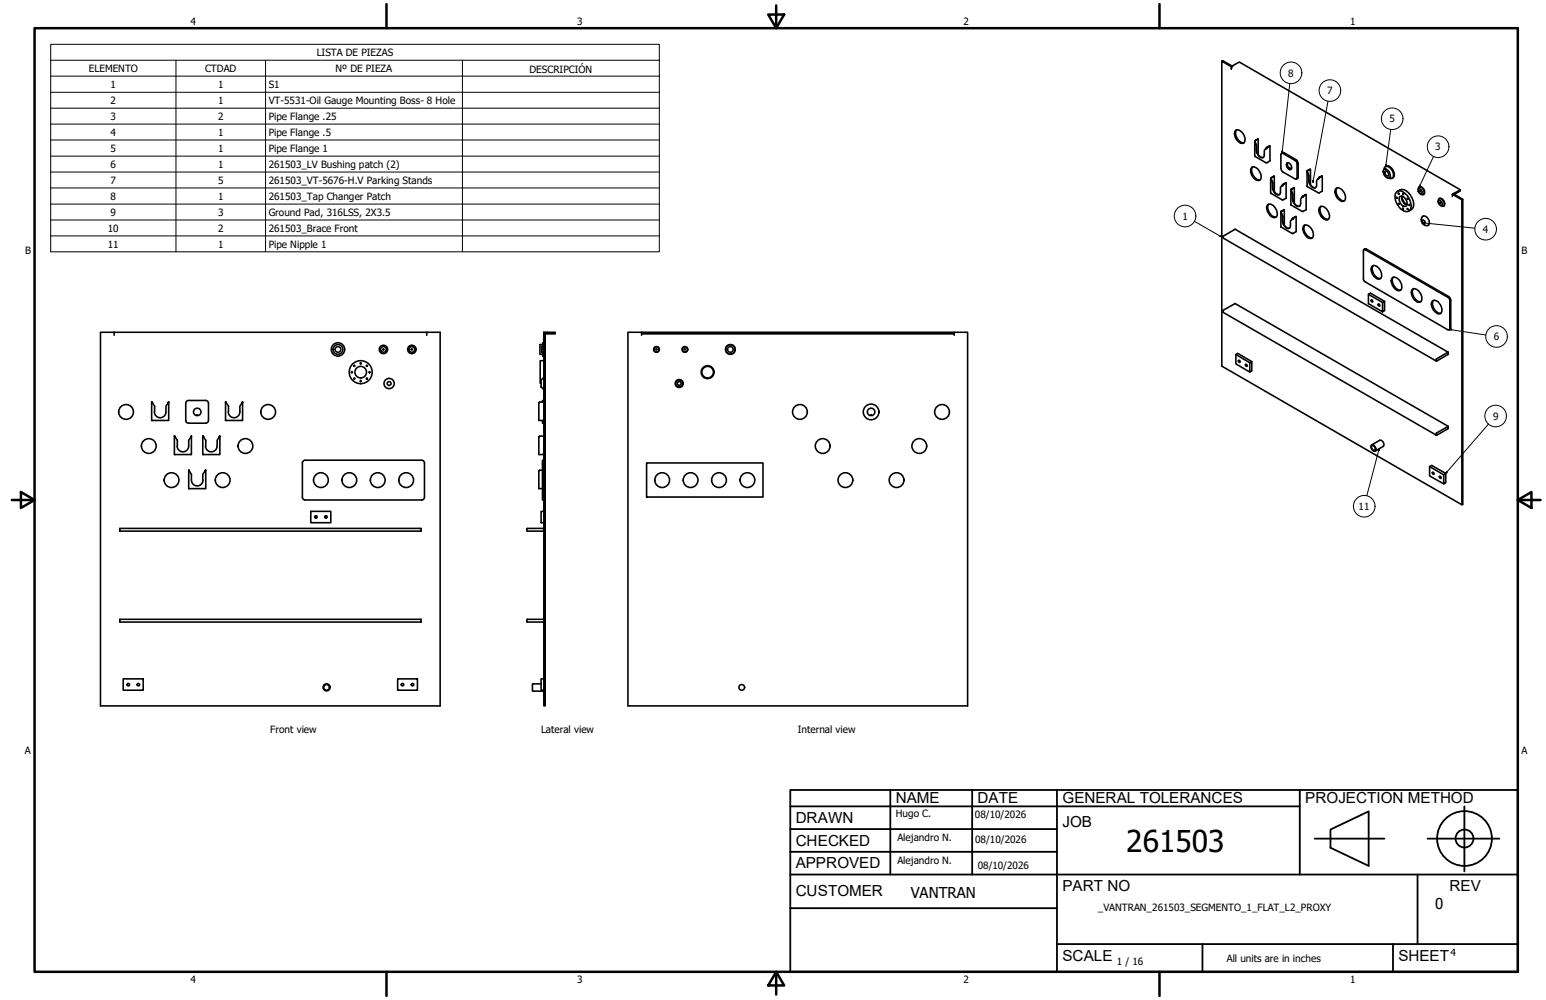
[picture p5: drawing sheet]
<svg xmlns="http://www.w3.org/2000/svg" width="432mm" height="279mm" viewBox="0 0 432 279" stroke-linecap="round" stroke-linejoin="round" font-family="sans-serif">
<!-- layer: Visible (ANSI) -->
<g fill="none" stroke="#000" stroke-width=".44">
<path d="M341.2 17.1l.3-.1 2.7 1.5M343.9 18.7l-2.7-1.6v85.2l67.1 38.7 .3-.1v-85.2l-2.7-1.6-.3 .2v.6M344.2 18.5l-.3 .8v-.6M344.2 18.5l-.3 .2M344.2 18.5l1.9-1.2 61.8 35.7M345.1 36.4a1.98 1.98 0 0 1 2.5 1.8 1.1 1.1 0 0 1 .1 1.3 1.1 1.1 0 0 1-1.2 .5 2.67 2.67 0 0 1-1.4-3.6zM345.4 36.3a2.56 2.56 0 0 0 2.1 3.6M350.5 39.5v4.2l3.1 1.8 1.1-.5v-4.2M350.5 39.3v.5M350.5 39.3l.9-.4-.8 .4M350.5 39.8l.4 .9M350.5 39.3h.1"/>
<path d="M350.6 39.7l.4 .9v1.3a1.95 1.95 0 0 0 1.9 2M350.6 39.7l-.1 .1M350.6 39.3v.4M351.4 38.9l-.1 4.2M349.6 46.8a1.96 1.96 0 0 1 2.4 1.6l.2 .6a1.04 1.04 0 0 1-.4 1.4 1.04 1.04 0 0 1-1.4-.4 2.66 2.66 0 0 1-.8-3.2zM349.9 46.7a2.65 2.65 0 0 0 1.5 3.5h.5M350.9 40.7v1.3a1.8 1.8 0 0 0 2 1.9l.2-.3v-1.6l.5-.5M351 40.6l-.1 .1M353.8 41.2l-.2 .3M353.8 41.2l.9-.4-.8 .4M353.8 41.2h.1M353.9 41.2l-.3 .3"/>
<path d="M354.2 57.1a2.53 2.53 0 0 1 2.5 3.2 1.25 1.25 0 0 1-1.3 .5 1.25 1.25 0 0 1-.9-1 2.12 2.12 0 0 1-.3-2.7zM354.4 57a2.63 2.63 0 0 0 1.1 3.5l.9 .1M354.9 49.9v4.1l3.2 1.9 1.1-.5v-4.3M355 50.1h.1M355 49.7v.4M355 49.7l.9-.5-.8 .5M355 50.1l.4 1M355 49.7h.1M355.1 50.1l.4 .9v1.3a2.07 2.07 0 0 0 1.9 2.1M355.1 49.7v.4M355.4 51.1v1.2a1.76 1.76 0 0 0 2 2l.2-.4v-1.6l.5-.4M355.5 51l-.1 .1"/>
<path d="M355.9 49.2v4.3M357.8 59.3v4.1l3.2 1.9 1-.6v-4.2M357.8 59.5h.1M357.8 59.1v.4M357.8 59.1l.9-.5-.8 .5M357.8 59.5l.4 1M357.8 59.1h.1M357.9 59.5l.4 .9v1.3a2.07 2.07 0 0 0 1.9 2.1M357.9 59.1v.4M357.9 42.9l.4-.1 3.8 2.3 .2 .4v4.2a.33 .33 0 0 1-.2 .4 .33 .33 0 0 1-.4-.1l-3.4-1.9-.4-.5zM357.9 42.8l.7-.1 3.6 2.1 .4 .8v3.9l-.5 .5M358.3 51.6l-.2 .3"/>
<path d="M358.3 51.6l.9-.5-.8 .5M358.3 51.6h.1M358.4 51.6l-.3 .3M358.7 58.6l-.1 4.3M359.3 45.7a.95 .95 0 0 1 1.4 .9 .45 .45 0 0 1-.1 .7 .45 .45 0 0 1-.6-.2l-.1 .1-.4-.5zM359.7 45.5l-.1 .7 .5 .8M359.9 47.1l.4-.2 .2 .3M360.5 47.2h.2M360.5 47.2l-.3 .2M360.6 53.1v4.2l3.2 1.8 1-.5v-4.2M360.6 53.3h.1M360.6 52.9v.4"/>
<path d="M360.6 53.3l.4 1M360.6 52.9l.1 .1M360.7 53.3l.4 .9v1.4a2.07 2.07 0 0 0 1.9 2M360.7 53v.3M360.7 53l.8-.5zM361 54.3v1.3a1.91 1.91 0 0 0 2 2l.3-.7v-1.3l.4-.5M361.1 54.2l-.1 .1M361.5 52.5l-.1 4.2M363.9 54.8l-.2 .3M363.9 54.8l.9-.4-.8 .5M363.9 54.8l.1 .1M364 54.9l-.3 .2"/>
<path d="M365.1 47.9v4.2l3.1 1.8 1.1-.5v-4.2M365.1 47.7v.5M365.1 47.7l.9-.4-.8 .5M365.1 48.2l.4 .9M365.1 47.7l.1 .1M365.2 48.1l.4 1v1.3a1.95 1.95 0 0 0 1.9 2M365.2 48.1l-.1 .1M365.2 47.8v.3M365.5 49.1v1.3a1.96 1.96 0 0 0 1.8 2.1l.4-.5v-1.6l.5-.5M365.5 49.1h.1M366 47.3v4.2M368.4 49.6l-.2 .3"/>
<path d="M368.4 49.6l.9-.4-.8 .5M368.4 49.6l.1 .1M368.5 49.7l-.3 .2M368.7 57.8a1.88 1.88 0 0 1 2.4 1.6 1.16 1.16 0 0 1 .2 1.3 1.16 1.16 0 0 1-1 .7 2.7 2.7 0 0 1-1.6-3.6zM368.9 57.7a2.68 2.68 0 0 0 2.1 3.6M373.2 52.6a1.92 1.92 0 0 1 2.4 1.6 1.22 1.22 0 0 1 .2 1.3 1.22 1.22 0 0 1-1.1 .8 2.93 2.93 0 0 1-1.6-3.5zM373.4 52.5a2.72 2.72 0 0 0 1.7 3.6h.4M386.5 47.4a1.42 1.42 0 0 1 1.8 1.4 .76 .76 0 0 1-.5 1 .76 .76 0 0 1-1-.6l-.4-.8zM386.5 47.4a.94 .94 0 0 1 .8-1 .94 .94 0 0 1 1.1 .7 1.9 1.9 0 0 1 .3 2.7l-.8-.1M386.9 47.8a.85 .85 0 0 1 .8 .5 .85 .85 0 0 1-.1 .9 1.01 1.01 0 0 1-.7-1.4zM387 46.5a1.87 1.87 0 0 1 2.4 1.8v.5a.88 .88 0 0 1-.6 1M387 47.1l-.3 .2"/>
<path d="M388.4 49.5l-.4 .2M390 55.1l.2 .3zM390.1 53.7a2.02 2.02 0 0 1 2.8 .8 3.5 3.5 0 0 1 .7 4.4 2.48 2.48 0 0 1-3.2-1.6 3.2 3.2 0 0 1-.3-3.6zM390.3 53.5l.7-.4a2.71 2.71 0 0 1 3.1 1.8 2.6 2.6 0 0 1 0 3.6l-.7 .5M390.5 56.8h.2v.3zM390.5 54h.2v.2zM390.9 55a1.53 1.53 0 0 1 2 1.5 .81 .81 0 0 1-.3 1.2 .81 .81 0 0 1-1.1-.5l-.7-1.3zM391.5 54.8a2.28 2.28 0 0 0 1.4 2.5M391.6 54.8l.1 .7 .4 1 .9 .7M391.8 54l.2 .4zM391.8 58.1l.2 .3zM393.1 55.4l.1 .3z"/>
<path d="M393.1 58.2l.1 .3zM393.5 57.2l.3 .1zM396.1 53a.63 .63 0 0 1 .4-.8 .63 .63 0 0 1 .8 .5 .96 .96 0 0 1 0 1.7l-.6-.2M396.2 52.8a.84 .84 0 0 1 .9 .5 .84 .84 0 0 1-.2 .9 1.01 1.01 0 0 1-.7-1.4zM396.4 52.3a1.36 1.36 0 0 1 1.5 1.6l-.4 .5M396.6 53.3l.1 .3zM401.7 56.3a.68 .68 0 0 1 .6-.9 .68 .68 0 0 1 .7 .7 .81 .81 0 0 1 .4 .9 .81 .81 0 0 1-.7 .6l-.3-.2M401.8 56.1a.79 .79 0 0 1 .9 .4 .79 .79 0 0 1-.2 1l-.6-.5zM402 55.5a1.36 1.36 0 0 1 1.5 1.7l-.3 .4M405.6 54.3l2.7 1.5M406 54.2l1.9-1.2v.3l-1.7 1M408.3 55.8v85.2"/>
<path d="M408.6 55.7l-.3 .1M358.2 60.5v1.2a1.84 1.84 0 0 0 2 2.1l.2-.5v-1.6l.5-.4M358.3 60.4l-.1 .1M361.1 61l-.2 .3M361.1 61l.9-.5-.8 .5M361.1 61h.1M361.2 61l-.3 .3M364.1 63.1h.1a1.71 1.71 0 0 1 2.3 1.1 1.56 1.56 0 0 1-.3 2.4 2.73 2.73 0 0 1-2.2-3.2zM364.5 62.9a2.52 2.52 0 0 0 2 3.5M380.9 69.7l.7-.2 23.1 13.4 .5 .7v8.2l-.5 .3M380.9 69.7h.3l23.3 13.4 .4 .8v8a.34 .34 0 0 1-.2 .3 .34 .34 0 0 1-.3-.1l-23.3-13.5-.3-.5zM383.2 74.5l.1-.1a1.88 1.88 0 0 1 2.4 1.5 1.22 1.22 0 0 1 .2 1.3 1.22 1.22 0 0 1-1.1 .8 2.93 2.93 0 0 1-1.6-3.5z"/>
<path d="M383.5 74.2a2.62 2.62 0 0 0 1.2 3.5l.9 .1M388.9 77.6a1.96 1.96 0 0 1 2.5 1.6l.1 .4a1.11 1.11 0 0 1-.5 1.5 1.11 1.11 0 0 1-1.5-.5 2.6 2.6 0 0 1-.6-3zM389.2 77.5a2.47 2.47 0 0 0 .8 3.1l.7 .4h.5M397 61.3a.88 .88 0 0 1 .7-1 .88 .88 0 0 1 1 .7 1.22 1.22 0 0 1-.1 2.1l-.7-.2M397 61.3a1.47 1.47 0 0 0 1 1.6M397 61.3h.1M397.4 61.5l.5 .2 .1 .5a.41 .41 0 0 1-.5 .3 .41 .41 0 0 1-.2-.6zM31.9 92.8h-3.8v104.4h94.8v-104.4h-3.7v.9M31.9 92.8v.9M31.9 92.8h87.3M151.6 98.6v.9h.3M151.6 96l-.2 .3h-.6v2.7h.6l.2 .2"/>
<path d="M151.7 96.4l-.4 .4v1.6l.4 .4M151.7 96.5v2.3M151.7 98.8h.2M151.7 96.5h.2M151.9 92.8h.4v104.4h-.4zM151.9 95.8h-.3v.9M152.3 92.9l2.8-.1v.5h-2.4M152.7 93.2l-.4 .4M179.2 92.8h-3.8v104.4h94.9v-104.4h-3.8M179.2 92.8v.9M179.2 92.8h87.3v.5h-87.3M266.5 93.3v.4"/>
<path d="M345.2 99.1l3.9 2.2M382.2 82.2l3.9 2.3M383 83.8l.3 .1v.5l-.3-.3zM384.9 85h.4v.5l-.4-.2zM386.7 84.2l-3.9-2.3-.6 .3v2.6l3.9 2.3 .6-.3v-2.6l-.6 .3v2.6M394.4 81a1.36 1.36 0 0 1 2.1 .7 1.78 1.78 0 0 1 0 2.8 2.68 2.68 0 0 1-2.1-3.5zM394.8 80.7a2.65 2.65 0 0 0 1.5 3.6h.6M400.1 84.1a1.85 1.85 0 0 1 2.4 1.4 1.36 1.36 0 0 1-.5 2.2 2.69 2.69 0 0 1-1.9-3.6zM400.4 83.9a2.6 2.6 0 0 0 2.1 3.6M404.5 98.4l-59.5-34.3-3.3 1.8-.1 .6 59.6 34.4M42.4 112.3v5.2h4.7v-5.2M42.4 112.3l.2 .3"/>
<path d="M42.6 112.6l.6 .9v1.6M46.9 112.6l-.5 .9a2.93 2.93 0 0 1-.5 2.7 1.62 1.62 0 0 1-1.8 .4 1.62 1.62 0 0 1-1-1.5M47.1 112.3l-.2 .3zM52.7 111.9a.79 .79 0 0 0-.8 .8v4.8a.79 .79 0 0 0 .8 .7M52.7 111.9h4.7a.79 .79 0 0 1 .8 .8v4.8a.79 .79 0 0 1-.8 .7h-4.7M54.4 114.3a1.05 1.05 0 0 1 1.6 .3 1.05 1.05 0 0 1-.7 1.5l-.1-.2a.92 .92 0 0 1-1.2-.4 .92 .92 0 0 1 .4-1.2zM63 112.3v5.2h4.8v-5.2M63 112.3l.2 .3M63.2 112.6l.6 .9v1.6M67.6 112.6l-.6 .9a2.93 2.93 0 0 1-.5 2.7 1.62 1.62 0 0 1-1.7 .4 1.62 1.62 0 0 1-1-1.5M67.7 112.3l-.1 .3zM151.1 108.1l.5 .5"/>
<path d="M151.1 106.2v1.9M151.5 117.5v.7h.4M151.6 105.7l-.5 .5M151.6 108.6h.1M151.7 105.7h-.1M151.7 105.7h.2M151.7 108.6h.2M151.9 100.8h-1v6.3h.2M151.9 112.3h-1.2l-.2 .3v4.9h1.4M151.9 111.9h-.4v.4M242.6 114.3a1.05 1.05 0 0 1 1.6 .3 1.05 1.05 0 0 1-.7 1.5v-.2a.92 .92 0 0 1-1.3-.4 .92 .92 0 0 1 .4-1.2zM347.9 101.9a.29 .29 0 0 1 .4 .1 .29 .29 0 0 1-.2 .4z"/>
<path d="M349.1 101.3l.5-.3v2.6l-.5 .3zM349.6 101l-3.9-2.3-.5 .4v2.6l3.9 2.2M401.2 100.3l3.3-1.9-.1 .7-3.1 1.8zM404.5 119.1l-59.6-34.3-3.3 1.9 .1 .6 59.5 34.3M48.7 121.9v5.1h4.8v-5.1M48.7 121.9l.3 .3M49 122.2l.5 .8v1.6M49.5 124.6a1.62 1.62 0 0 0 1.6 1.6 1.62 1.62 0 0 0 1.6-1.6M52.7 131.4v5.1h4.8v-5.1M52.7 131.4l.2 .3M52.9 131.7l.6 .8a2.93 2.93 0 0 0 .4 2.8 1.62 1.62 0 0 0 1.8 .3 1.62 1.62 0 0 0 1-1.5M53.3 122.2l-.6 .8v1.6"/>
<path d="M53.4 121.9l-.1 .3zM56.6 121.9v5.1h4.8v-5.1M56.6 121.9l.3 .3M56.9 122.2l.6 .8v1.6M57.2 131.7l-.6 .8v1.6M57.3 131.4h.2l-.3 .3zM57.4 124.6a1.62 1.62 0 0 0 1.6 1.6 1.62 1.62 0 0 0 1.6-1.6M61.2 122.2l-.6 .8v1.6M61.3 121.9l-.1 .3zM84.5 129.3v9.6a.79 .79 0 0 0 .7 .8M85.2 128.6h32.6a.79 .79 0 0 1 .8 .8M85.2 128.6a.79 .79 0 0 0-.7 .8"/>
<path d="M118.6 129.3v9.6a.79 .79 0 0 1-.8 .8h-32.6M151.5 131.4h-.8l-.2 .2v4.9h1M151.9 128.6h-.4v11.1h.4M151.9 121.9h-1.2l-.2 .2v4.9h1.4M180.6 129.3h32.5v9.6h-32.5zM383 124.5a1.05 1.05 0 0 1 1.1 .2 1.05 1.05 0 0 1 .2 1.1l-.1 .1a1.07 1.07 0 0 1-1.1-.3 1.07 1.07 0 0 1-.1-1.1zM383.1 124.6a.79 .79 0 0 1 .9 .3 .79 .79 0 0 1-.1 1l-.7-.4zM383.1 124.3l2.3-1.3a1.14 1.14 0 0 1 .9 1.7l-2.2 1.3M399.3 130.4l3.9 2.3M400.2 131.9l.3 .2v.4l-.4-.2zM401.2 121l3.3-1.9-.1 .7-3.2 1.9zM402.1 133l.4 .5a.34 .34 0 0 1-.4 0 .34 .34 0 0 1 0-.5z"/>
<path d="M403.2 132.7l.6-.4v2.6l-.6 .3zM403.8 132.3l-3.9-2.3-.6 .4v2.6l3.9 2.2M33.5 147.6h84.1v.8h-84.1zM86.8 142.9h5.6v3.1h-5.6zM147.1 147.8l.2 .6M147.3 147.6l-.2 .2M147.3 147.6h4.4l.2 .2M151.9 148.2l-.2 .2h-4.4M151.9 142.9h-.8v3.1h.8M33.5 173h84.1v.8h-84.1zM147.3 173l-.2 .7 .2 .1M147.3 173h4.4l.2 .2"/>
<path d="M151.9 173.6l-.2 .2h-4.4M34.4 189.7h5.6v3.1h-5.6zM111.1 189.7h5.5v3.1h-5.5zM151.1 191.1h-2.4v2h3.2M151.9 189.7h-.8v3.1h.8"/>
<circle cx="402.3" cy="56.7" r=".13"/>
<circle cx="94.4" cy="97.6" r="1.87"/>
<circle cx="94.4" cy="97.6" r=".79"/>
<circle cx="94.4" cy="97.6" r="1.37"/>
<circle cx="107.1" cy="97.6" r="1.17"/>
<circle cx="107.1" cy="97.6" r=".16"/>
<circle cx="107.1" cy="97.6" r=".79"/>
<circle cx="115" cy="97.6" r="1.17"/>
<circle cx="115" cy="97.6" r=".16"/>
<circle cx="115" cy="97.6" r=".79"/>
<circle cx="183.4" cy="97.6" r=".79"/>
<circle cx="183.4" cy="97.6" r=".16"/>
<circle cx="183.4" cy="97.6" r=".73"/>
<circle cx="191.3" cy="97.6" r=".79"/>
<circle cx="191.3" cy="97.6" r=".73"/>
<circle cx="191.3" cy="97.6" r=".16"/>
<circle cx="204" cy="97.6" r="1.37"/>
<circle cx="204" cy="97.6" r=".79"/>
<circle cx="204" cy="97.6" r="1.3"/>
<circle cx="35.2" cy="115.1" r="2.06"/>
<circle cx="74.9" cy="115.1" r="2.06"/>
<circle cx="98.3" cy="104" r=".16"/>
<circle cx="99" cy="105.8" r=".16"/>
<circle cx="99" cy="102.2" r=".16"/>
<circle cx="100.7" cy="101.5" r=".16"/>
<circle cx="100.7" cy="106.5" r=".16"/>
<circle cx="100.7" cy="104" r="1.62"/>
<circle cx="100.7" cy="104" r="3.2"/>
<circle cx="102.5" cy="105.8" r=".16"/>
<circle cx="102.5" cy="102.2" r=".16"/>
<circle cx="103.2" cy="104" r=".16"/>
<circle cx="108.7" cy="107.2" r="1.43"/>
<circle cx="108.7" cy="107.2" r=".54"/>
<circle cx="189.7" cy="107.2" r="1.11"/>
<circle cx="189.7" cy="107.2" r=".54"/>
<circle cx="189.7" cy="107.2" r=".98"/>
<circle cx="197.6" cy="104" r="1.81"/>
<circle cx="197.6" cy="104" r="1.62"/>
<circle cx="223.4" cy="115.1" r="2.06"/>
<circle cx="243.3" cy="115.1" r="2.19"/>
<circle cx="263.1" cy="115.1" r="2.06"/>
<circle cx="346.1" cy="101" r=".28"/>
<circle cx="41.6" cy="124.6" r="2.06"/>
<circle cx="47.9" cy="134.1" r="2.06"/>
<circle cx="62.2" cy="134.1" r="2.06"/>
<circle cx="68.5" cy="124.6" r="2.06"/>
<circle cx="89.6" cy="134.1" r="2.06"/>
<circle cx="97.6" cy="134.1" r="2.06"/>
<circle cx="105.5" cy="134.1" r="2.06"/>
<circle cx="113.4" cy="134.1" r="2.06"/>
<circle cx="184.9" cy="134.1" r="2.06"/>
<circle cx="192.9" cy="134.1" r="2.06"/>
<circle cx="200.8" cy="134.1" r="2.06"/>
<circle cx="208.8" cy="134.1" r="2.06"/>
<circle cx="229.8" cy="124.6" r="2.06"/>
<circle cx="236.1" cy="134.1" r="2.06"/>
<circle cx="250.4" cy="134.1" r="2.06"/>
<circle cx="256.8" cy="124.6" r="2.06"/>
<circle cx="88.2" cy="144.4" r=".35"/>
<circle cx="91" cy="144.4" r=".35"/>
<circle cx="35.8" cy="191.3" r=".35"/>
<circle cx="38.6" cy="191.3" r=".35"/>
<circle cx="91.2" cy="192.1" r=".98"/>
<circle cx="91.2" cy="192.1" r=".79"/>
<circle cx="112.4" cy="191.3" r=".35"/>
<circle cx="115.2" cy="191.3" r=".35"/>
<circle cx="207.2" cy="192.1" r=".79"/>
</g>
<g fill="#000">
<circle cx="353.6" cy="41.5" r=".22"/>
<circle cx="358.1" cy="51.9" r=".22"/>
<circle cx="363.7" cy="55.1" r=".22"/>
<circle cx="368.2" cy="49.9" r=".22"/>
<circle cx="360.9" cy="61.3" r=".22"/>
<circle cx="398" cy="62.9" r=".22"/>
</g>
<g fill="none" stroke="#000" stroke-width=".28">
<path d="M14.2 16.8v-4.4h169.9v4.4M14.2 16.8h169.9v4.5M14.2 16.8v53.6h169.9v-49.1M49.1 16.8v53.6M74.2 16.8v53.6M129.2 16.8v53.6M14.2 21.3h169.9M14.2 25.8h169.9M14.2 30.2h169.9M14.2 34.7h169.9M14.2 39.1h169.9M360.2 23.4l-2.1 19.3"/>
<path d="M370.9 28.3l-4.2 22.7M388.4 36.2l-1.4 10.3M14.2 43.6h169.9M14.2 48.1h169.9M14.2 52.5h169.9M14.2 57h169.9M358 42.2h.3l-.2 .5zM366.6 50.5h.3l-.2 .5zM387 46h.2l-.2 .5zM396.5 51.8h.2l-.3 .5zM400.4 43.8l-4 8.5M14.2 61.5h169.9"/>
<path d="M14.2 65.9h169.9M333.6 61.8l7.6 4.4M340.9 65.8l.3 .4-.5-.2zM397.2 62.2h.5l-.1 .2zM397.2 62.2l14.7 1.6M404.9 92.1l.5-.1v.3zM404.9 92.1l10.1 1.5M415.7 118.5l-11.9 13.8M385.2 125.4v.5h-.2zM385.2 125.4l-3.4 13.1M404.1 131.8l.1 .2-.4 .3z"/>
<circle cx="360.6" cy="20.4" r="3"/>
<circle cx="371.4" cy="25.3" r="3"/>
<circle cx="388.8" cy="33.2" r="3"/>
<circle cx="401.7" cy="41" r="3"/>
<circle cx="331" cy="60.4" r="3"/>
<circle cx="414.9" cy="64" r="3"/>
<circle cx="418" cy="94" r="3"/>
<circle cx="417.7" cy="116.2" r="3"/>
<circle cx="381" cy="141.4" r="3"/>
</g>
<!-- layer: Borde (ANSI) -->
<g fill="none" stroke="#000" stroke-width=".7">
<path d="M9.7 7.9h414.2v263.6h-414.2zM107.9 1.1v6.8M214.6 4.1h4.4l-2.2 3.8zM216.8 1.5v6.4M323.8 1.1v6.8M3.3 139.7h6.4M5.8 137.5l3.9 2.2-3.9 2.2zM423.9 139.7l3.8-2.2v4.4zM423.9 139.7h6.4M107.9 271.5v6.8M216.8 271.5l2.2 3.8h-4.4zM216.8 271.5v6.4"/>
<path d="M323.8 271.5v6.8"/>
</g>
<!-- layer: Title (ANSI)-1 -->
<g fill="none" stroke="#000" stroke-width=".51">
<path d="M220.7 220.7h203.2v50.8h-203.2zM220.7 225.3h142.3M220.7 231.6h74.5M220.7 238h74.5M248.7 220.7v23.6M271.5 220.7v23.6M295.2 220.7v50.8M363 220.7v23.6M367.2 234.3h19.5M371.6 231.8l10.7-5.1v15.2l-10.7-5zM398.7 234.3h20.1M409 225.3v18.2"/>
<path d="M220.7 244.3h203.2M220.7 253.7h74.5M395.9 244.3v19.5M295.2 263.8h128.7M335.9 263.8v7.7M389.1 263.8v7.7"/>
<circle cx="409" cy="234.3" r="7.7"/>
<circle cx="409" cy="234.3" r="2.51"/>
</g>
<path d="M358 42.2h.3l-.2 .5zM366.6 50.5h.3l-.2 .5zM387 46h.2l-.2 .5zM396.5 51.8h.2l-.3 .5zM340.9 65.8l.3 .4-.5-.2zM397.2 62.2h.5l-.1 .2zM404.9 92.1l.5-.1v.3zM385.2 125.4v.5h-.2zM404.1 131.8l.1 .2-.4 .3z" fill="#000"/>
<text font-size="8.4" x="314.6" y="238.1">261503</text>
<g font-size="4.3">
<text x="250.2" y="224.2">NAME</text>
<text x="273" y="224.2">DATE</text>
<text x="296.7" y="224.3">GENERAL TOLERANCES</text>
<text x="364.6" y="224.3">PROJECTION METHOD</text>
<text x="222.2" y="229.9">DRAWN</text>
<text x="296.7" y="230.9">JOB</text>
<text x="222.2" y="236.3">CHECKED</text>
<text x="222.2" y="242.6">APPROVED</text>
<text x="222.2" y="250.3">CUSTOMER</text>
<text x="296.7" y="249">PART NO</text>
<text x="404.8" y="248.9">REV</text>
<text x="296.7" y="268.4">SCALE</text>
<text x="390.6" y="268.4">SHEET</text>
</g>
<g font-size="4.2">
<text x="254.4" y="250.8">VANTRAN</text>
<text x="400.9" y="254">0</text>
</g>
<g font-size="2.8">
<text x="53.2" y="6.9">4</text>
<text x="161.2" y="6.9">3</text>
<text x="269.1" y="6.9">2</text>
<text x="377.1" y="6.9">1</text>
<text x="88.5" y="15.6">LISTA DE PIEZAS</text>
<text x="24.8" y="20.1">ELEMENTO</text>
<text x="57.3" y="20.1">CTDAD</text>
<text x="93.7" y="20.1">Nº DE PIEZA</text>
<text x="147.9" y="20.4">DESCRIPCIÓN</text>
<text x="359.8" y="21.4">8</text>
<text x="30.9" y="24.6">1</text>
<text x="30.9" y="29">2</text>
<text x="60.9" y="24.6">1</text>
<text x="60.9" y="29">1</text>
<text x="75.1" y="24.6">S1</text>
<text x="75.1" y="29.1">VT-5531-Oil Gauge Mounting Boss- 8 Hole</text>
<text x="370.6" y="26.4">7</text>
<text x="30.9" y="33.5">3</text>
<text x="60.9" y="33.5">2</text>
<text x="75.1" y="33.5">Pipe Flange .25</text>
<text x="388" y="34.2">5</text>
<text x="30.9" y="37.9">4</text>
<text x="60.9" y="37.9">1</text>
<text x="75.1" y="38">Pipe Flange .5</text>
<text x="30.9" y="42.4">5</text>
<text x="30.9" y="46.9">6</text>
<text x="60.9" y="42.4">1</text>
<text x="60.9" y="46.9">1</text>
<text x="75.1" y="42.4">Pipe Flange 1</text>
<text x="75.1" y="46.9">261503_LV Bushing patch (2)</text>
<text x="400.9" y="42">3</text>
<text x="30.9" y="51.3">7</text>
<text x="60.9" y="51.3">5</text>
<text x="75.1" y="51.4">261503_VT-5676-H.V Parking Stands</text>
<text x="30.9" y="55.8">8</text>
<text x="60.9" y="55.8">1</text>
<text x="75.1" y="55.8">261503_Tap Changer Patch</text>
<text x="30.1" y="64.7">10</text>
<text x="30.9" y="60.3">9</text>
<text x="60.9" y="60.3">3</text>
<text x="60.9" y="64.7">2</text>
<text x="75.1" y="60.3">Ground Pad, 316LSS, 2X3.5</text>
<text x="75.1" y="64.7">261503_Brace Front</text>
<text x="330.3" y="61.3">1</text>
<text x="414.1" y="65">4</text>
<text x="7" y="70.9">B</text>
<text x="30.1" y="69.2">11</text>
<text x="60.9" y="69.2">1</text>
<text x="75.1" y="69.2">Pipe Nipple 1</text>
<text x="424.9" y="70.9">B</text>
<text x="417.2" y="95.1">6</text>
<text x="417" y="117.3">9</text>
<text x="379.5" y="142.4">11</text>
<text x="75.5" y="204.8">Front view</text>
<text x="151.1" y="204.9">Lateral view</text>
<text x="222.8" y="204.9">Internal view</text>
<text x="6.9" y="210.6">A</text>
<text x="424.9" y="210.6">A</text>
<text x="250.2" y="228.3">Hugo C.</text>
<text x="272.3" y="228.4">08/10/2026</text>
<text x="250.6" y="234.9">Alejandro N.</text>
<text x="272.4" y="235.6">08/10/2026</text>
<text x="250.6" y="241.5">Alejandro N.</text>
<text x="273.1" y="242.8">08/10/2026</text>
<text x="306.6" y="254.4">_VANTRAN_261503_SEGMENTO_1_FLAT_L2_PROXY</text>
<text x="312" y="269.7">1 / 16</text>
<text x="342.6" y="268.7">All units are in inches</text>
<text x="405.1" y="267.1">4</text>
<text x="53.2" y="274.6">4</text>
<text x="161.2" y="274.6">3</text>
<text x="269.1" y="274.6">2</text>
<text x="377.1" y="274.6">1</text>
</g>
</svg>
